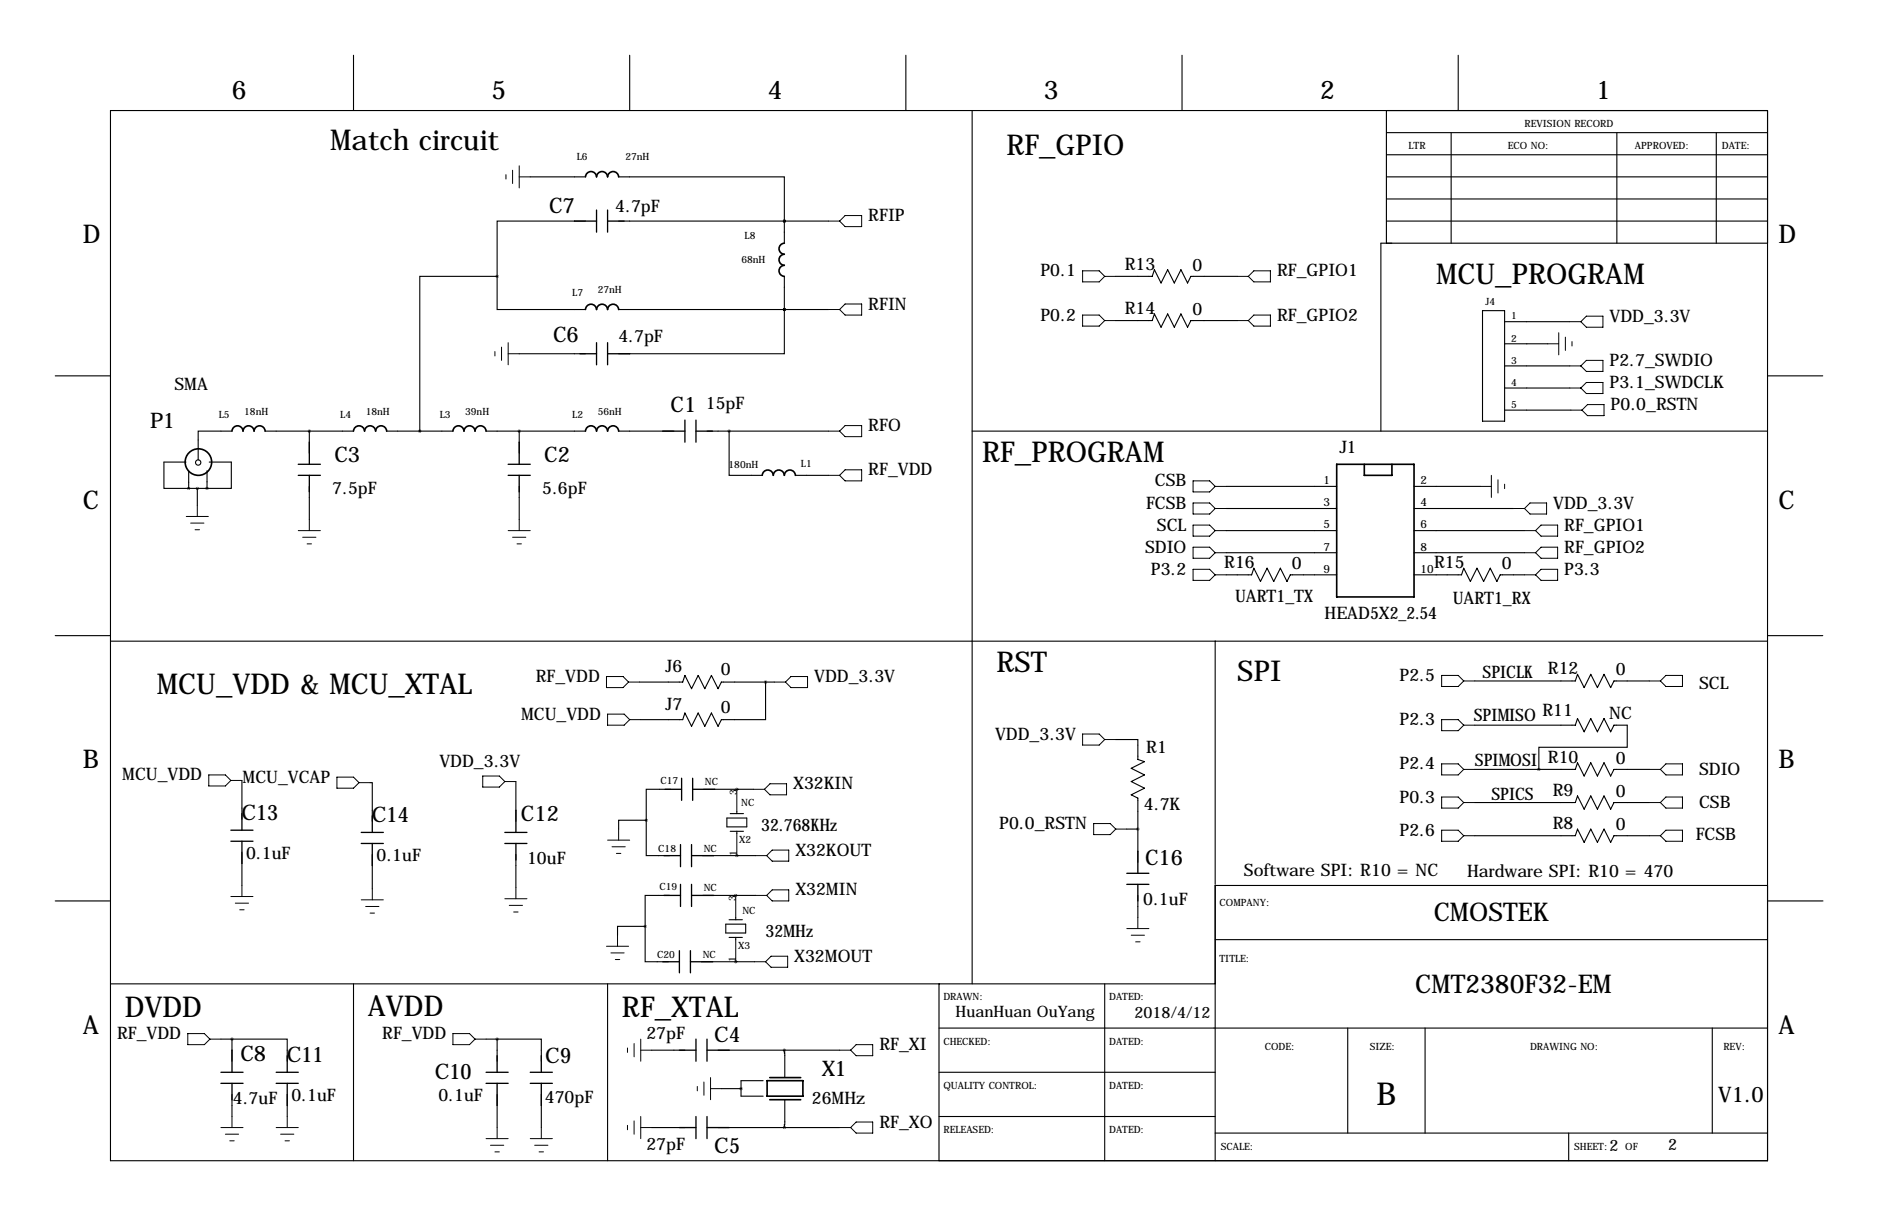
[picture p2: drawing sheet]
<svg xmlns="http://www.w3.org/2000/svg" width="432mm" height="279mm" viewBox="0 0 432 279" stroke-linecap="round" stroke-linejoin="round" font-family="sans-serif">
<g fill="none" stroke="#000" stroke-width=".25">
<path d="M81.3 12.7v12.7M144.8 12.7v12.7M208.3 12.7v12.7M271.8 12.7v12.7M335.3 12.7v12.7M25.4 25.4h381v241.3h-381zM223.5 25.4v200.7M318.8 30.5h87.6M318.8 35.6h87.6M318.8 25.4v30.5M333.7 30.5v25.4M371.8 30.5v25.4"/>
<path d="M394.6 30.5v25.4M121.9 40.6h12.7M134.6 50.8h-20.3v12.7M142.2 40.6h38.1v10.2M142.2 50.8h48.3M180.3 50.8h.1M180.3 50.8v5.1M318.8 45.7h87.6M318.8 50.8h87.6M318.8 40.6h87.6M406.4 55.9h-88.9v43.2M114.3 63.5v7.6h20.3"/>
<path d="M114.3 63.5h-17.8v35.6M142.2 71.1h48.3M180.3 71.1h.1M180.3 71.1v10.2h-38.1M180.3 63.5v7.6M256.5 63.5h8.4l.5-1.5 1.6 3 1.5-3 1.5 3 1.5-3 1.5 3 .8-1.5h10.7M256.5 73.7h8.4l.5-1.6 1.6 3.1 1.5-3.1 1.5 3.1 1.5-3.1 1.5 3.1 .8-1.5h10.7M340.9 71.4h5v25.4h-5zM345.9 73.9h15M345.9 79h10M12.7 86.4h12.7M53.3 99.1h-7.7v6.6"/>
<path d="M61 99.1h20.3M71.1 99.1v5M88.9 99.1h15.2M111.8 99.1h22.8M119.4 99.1v5M119.4 81.3h15.2M142.2 99.1h12.7M162.6 99.1h27.9M167.6 99.1v10.1h7.7M223.5 99.1h182.9M345.9 84.1h15M345.9 89.2h15"/>
<path d="M345.9 94.2h15.3M406.4 86.4h12.7M42.8 106.2h-5.1v6h5.7M43.4 108.3v3.9M43.4 112.2h4.2M45.4 112.2v3.9M47.6 108.2v4M48.1 106.2h5.1v6h-5.6M71.1 111.8v7.6M119.4 111.8v7.6M182.9 109.2h7.6M281.9 111.8h25.4"/>
<path d="M281.9 116.8h25.4M325.1 111.8h15.3M325.1 116.8h22.9M281.9 121.9h25.4M281.9 127h25.4M281.9 132.1h5.9l.5-1.5 1.5 3 1.5-3 1.6 3 1.5-3 1.5 3 .8-1.5h10.6M325.1 132.1h10.9l.5-1.5 1.6 3 1.5-3 1.5 3 1.5-3 1.6 3 .7-1.5h5.6M325.1 121.9h25.4M325.1 127h25.4M12.7 146h12.7M25.4 147.3h381M147.1 156.7h9.9l.5-1.5 1.5 3 1.5-3 1.6 3 1.5-3 1.5 3 .8-1.5h12.2"/>
<path d="M176 156.7v8.7h-10.1l-.8 1.5-1.5-3.1-1.5 3.1-1.6-3.1-1.5 3.1-1.5-3.1-.5 1.6h-9.7M279.4 147.3v55.9M339.1 156.5h23.1l.5-1.6 1.5 3.1 1.6-3.1 1.5 3.1 1.5-3.1 1.5 3.1 .8-1.5h8.1M406.4 146h12.7M55.6 179.3v8.9M85.1 179.8h.5v8.9M118.6 179.6v9.1M256.5 169.9h5.1v4.6l1.5 .5-3 1.5 3 1.6-3 1.5 3 1.5-3 1.5 1.5 .8v14.7M339.1 166.6h23.1l.5-1.5 1.5 3 1.6-3 1.5 3 1.5-3 1.5 3 .8-1.5h3v5.1h-20.3v5.1M339.1 176.8h23.1l.5-1.5 1.5 3 1.6-3 1.5 3 1.5-3 1.5 3 .8-1.5h8.1M55.6 195.8v7.7M85.6 196.3v7.9"/>
<path d="M118.6 196.3v7.7M148.6 188.5v8.1h5.3M148.6 188.5h-6.4v2M154.2 181.4h-5.6v7.1M161.5 196.6h12.2M161.8 181.4h11.4M167.1 188h4.6v2h-4.6zM167.9 186.9h3M167.9 191h3M169.4 181.4h.1M169.4 196.6h.1M169.4 186.4v.5"/>
<path d="M169.4 191v.5M259.1 190.5h2.5M339.1 192h23.1l.5-1.5 1.5 3 1.6-3 1.5 3 1.5-3 1.5 3 .8-1.5h8.1M339.1 184.4h23.1l.5-1.5 1.5 3 1.6-3 1.5 3 1.5-3 1.5 3 .8-1.5h8.1M12.7 207h12.7M148.3 212.9v8.1h5.4M148.3 212.9h-6.3v2M153.9 205.7h-5.6v7.2M161.5 205.7h12.2M166.9 212.3h4.5v2.1h-4.5zM167.6 211.3h3.1M167.6 215.4h3.1"/>
<path d="M169.2 205.7h.1M169.2 210.8v.5M169.2 215.4v.5M261.6 205.7v5.1M279.4 215.9h127M406.4 203.5h-127v63.2M406.5 207h12.7M25.4 226.1h254M50.8 238.8h2.5M53.3 238.8h12.7v5M53.3 238.8v5M81.3 226.1v40.6"/>
<path d="M111.8 238.8h2.5M114.3 238.8h10.2v5M114.3 238.8v5M139.7 226.1v40.6M161.3 221h12.2M169.2 221h.1M215.9 236.2h190.5M215.9 226.1v40.6M254 226.1v40.6M309.9 236.2v24.1M327.7 236.2v24.1M393.7 236.2v24.1"/>
<path d="M53.3 251.5v5M66 251.5v5M114.3 251.5v7.6M124.5 251.5v7.6M149.9 241.3h7.6M149.9 259.1h7.6M165.1 241.3h27.9M165.1 259.1h27.9M165.9 250.1h4.5M175.5 248.3h-5.1v3.6h5.1M180.3 241.3l.1 6.3M180.4 252.7l-.1 6.4"/>
<path d="M215.9 246.4h63.5M215.9 256.5h63.5M279.4 260.3h127M360.7 260.3v6.4"/>
<circle cx="45.6" cy="106.3" r=".61"/>
</g>
<g fill="none" stroke="#000" stroke-width=".38">
<path d="M134.6 40.6a1.27 1.27 0 0 1 1.3-1.2 1.27 1.27 0 0 1 1.3 1.2 1.27 1.27 0 0 1 1.2-1.2 1.27 1.27 0 0 1 1.3 1.2 1.27 1.27 0 0 1 1.3-1.2 1.27 1.27 0 0 1 1.2 1.2M180.3 55.9a1.27 1.27 0 0 0-1.2 1.3 1.27 1.27 0 0 0 1.2 1.2 1.27 1.27 0 0 0-1.2 1.3 1.27 1.27 0 0 0 1.2 1.3M134.6 71.1a1.27 1.27 0 0 1 1.3-1.2 1.27 1.27 0 0 1 1.3 1.2 1.27 1.27 0 0 1 1.2-1.2 1.27 1.27 0 0 1 1.3 1.2 1.27 1.27 0 0 1 1.3-1.2 1.27 1.27 0 0 1 1.2 1.2M180.3 61a1.27 1.27 0 0 0-1.2 1.2 1.27 1.27 0 0 0 1.2 1.3M53.3 99a1.27 1.27 0 0 1 1.3-1.2 1.27 1.27 0 0 1 1.3 1.2 1.27 1.27 0 0 1 1.3-1.2 1.27 1.27 0 0 1 1.2 1.2 1.27 1.27 0 0 1 1.3-1.2 1.27 1.27 0 0 1 1.3 1.3M81.3 99a1.27 1.27 0 0 1 1.3-1.2 1.27 1.27 0 0 1 1.2 1.2 1.27 1.27 0 0 1 1.3-1.2 1.27 1.27 0 0 1 1.3 1.2 1.27 1.27 0 0 1 1.2-1.2 1.27 1.27 0 0 1 1.3 1.3M104.1 99a1.27 1.27 0 0 1 1.3-1.2 1.27 1.27 0 0 1 1.3 1.2 1.27 1.27 0 0 1 1.3-1.2 1.27 1.27 0 0 1 1.2 1.2 1.27 1.27 0 0 1 1.3-1.2 1.27 1.27 0 0 1 1.3 1.3M134.6 99a1.27 1.27 0 0 1 1.3-1.2 1.27 1.27 0 0 1 1.3 1.2 1.27 1.27 0 0 1 1.2-1.2 1.27 1.27 0 0 1 1.3 1.2 1.27 1.27 0 0 1 1.3-1.2 1.27 1.27 0 0 1 1.2 1.3M175.3 109.2a1.27 1.27 0 0 1 1.2-1.2 1.27 1.27 0 0 1 1.3 1.2 1.27 1.27 0 0 1 1.3-1.2 1.27 1.27 0 0 1 1.2 1.2 1.27 1.27 0 0 1 1.3-1.2 1.27 1.27 0 0 1 1.3 1.2M307.3 106.7h17.8v30.5h-17.8zM313.7 106.7v2.5h6.3v-2.5M176.4 248.3h8.2v3.6h-8.2z"/>
<path d="M177 247.6h7.1M177 252.7h7.1"/>
<circle cx="45.6" cy="106.2" r="3"/>
</g>
<g fill="none" stroke="#000" stroke-width=".3">
<path d="M132.1 50.8h5.1M137.2 48.3v5M139.7 50.8h3.8M139.7 48.3v5M137.2 78.7v5.1M139.7 78.7v5.1M133.3 81.3h3.9M139.7 81.3h5.1M152.4 99.1h5.1M157.5 96.5v5.1M160 96.5v5.1M160 99.1h3.8"/>
<path d="M68.6 109.2h5.1M68.6 106.7h5.1M71.1 101.6v5.1M71.1 109.2v3.8M116.8 109.2h5.1M116.8 106.7h5.1M119.4 101.6v5.1M119.4 109.2v3.8M156.7 178.8v5.1M159.3 178.8v5.1M53.1 190.8h5.1M53.1 193.3h5.1"/>
<path d="M55.6 186.9v3.9M55.6 193.3v5.1M83.1 191.3h5M83.1 193.8h5M85.6 187.5v3.8M85.6 193.8v5.1M116.1 191.3h5.1M116.1 193.8h5.1M118.6 186.2v5.1M118.6 193.8v3.8M152.7 196.6h3.8M152.9 181.4h3.8"/>
<path d="M156.5 194.1v5M159 196.6h5.1M159 194.1v5M159.3 181.4h5M261.6 195.6v5.1M152.7 205.7h3.8M156.2 218.4v5.1M156.5 203.2v5.1M158.7 218.4v5.1M159 203.2v5.1M159 205.7h5.1M259.1 203.2h5.1"/>
<path d="M259.1 200.7h5.1M261.6 203.2v3.8M152.4 221h3.8M158.7 221h5.1M160 238.8v5M162.6 238.8v5M50.8 246.4h5.1M50.8 248.9h5.1M53.3 241.3v5.1M53.3 248.9v3.8M63.5 246.4h5.1M63.5 248.9h5.1"/>
<path d="M66 242.6v3.8M66 248.9v5.1M111.8 246.4h5M111.8 248.9h5M114.3 242.6v3.8M114.3 248.9v5.1M121.9 246.4h5.1M121.9 248.9h5.1M124.5 242.6v3.8M124.5 248.9v5.1M156.2 241.3h3.8M156.2 259.1h3.8"/>
<path d="M160 256.5v5.1M162.6 241.3h5M162.6 256.5v5.1M162.6 259.1h5"/>
</g>
<g fill="none" stroke="#000" stroke-width=".23">
<path d="M117.9 39.1v3.1M119.4 38.1v5.1M116.3 40.1v1M119.4 40.6h2.5M190.5 50.8h2.5M194.3 49.5h3.8v2.6h-3.8l-1.3-1.3zM115.3 79.8v3M116.8 78.7v5.1M190.5 71.1h2.5M193 71.1l1.3-1.3h3.8v2.6h-3.8zM248.9 72.4h3.8l1.3 1.3-1.3 1.2h-3.8zM248.9 62.2h3.8l1.3 1.3-1.3 1.3h-3.8z"/>
<path d="M254 63.5h2.5M254 73.7h2.5M284.5 63.5h2.5M284.5 73.7h2.5M287 73.7l1.3-1.3h3.8v2.5h-3.8zM287 63.5l1.3-1.3h3.8v2.6h-3.8zM355.9 79h2.5M358.4 76.5v5M359.9 77.5v3M360.9 73.9h2.6M361.4 78.5v1M363.5 73.9l1.2-1.3h3.9v2.6h-3.9z"/>
<path d="M113.8 80.8v1M116.8 81.3h2.6M190.5 99.1h2.5M193 99.1l1.3-1.3h3.8v2.5h-3.8zM360.9 84.1h2.6M360.9 89.2h2.6M361.2 94.2h2.5M363.5 84.1l1.2-1.3h3.9v2.5h-3.9zM363.5 89.2l1.2-1.3h3.9v2.5h-3.9zM365 93h3.8v2.5h-3.8l-1.3-1.3zM42.8 118.7h5.1M45.4 116.1v2.6"/>
<path d="M71.1 119.4v2.5M119.4 119.4v2.5M190.5 109.2h2.5M194.3 107.9h3.8v2.6h-3.8l-1.3-1.3zM274.3 110.5h3.8l1.3 1.3-1.3 1.2h-3.8zM274.3 115.6h3.8l1.3 1.2-1.3 1.3h-3.8zM279.4 111.8h2.5M279.4 116.8h2.5M340.4 111.8h2.5M342.9 109.2v5.1M344.4 110.2v3.1M345.9 111.3v1"/>
<path d="M348 116.8h2.5M350.5 116.8l1.3-1.2h3.8v2.5h-3.8zM43.8 120.2h3.1M44.9 121.7h1M68.6 121.9h5.1M69.6 123.4h3M70.6 125h1M116.8 121.9h5.1M117.9 123.4h3M118.9 125h1M274.3 120.7h3.8l1.3 1.2-1.3 1.3h-3.8zM274.3 125.7h3.8l1.3 1.3-1.3 1.3h-3.8z"/>
<path d="M274.3 130.8h3.8l1.3 1.3-1.3 1.2h-3.8zM279.4 121.9h2.5M279.4 127h2.5M279.4 132.1h2.5M350.5 121.9h2.6M350.5 127h2.6M350.5 132.1h2.6M353.1 121.9l1.2-1.2h3.8v2.5h-3.8zM353.1 127l1.2-1.3h3.8v2.6h-3.8zM353.1 132.1l1.2-1.3h3.8v2.5h-3.8zM139.4 155.4h3.9l1.2 1.3-1.2 1.3h-3.9zM144.5 156.7h2.6"/>
<path d="M178.1 156.7h2.5M180.6 156.7l1.3-1.3h3.8v2.6h-3.8zM331.5 155.2h3.8l1.2 1.3-1.2 1.2h-3.8zM336.5 156.5h2.6M379.2 156.5h2.6M381.8 156.5l1.2-1.3h3.8v2.5h-3.8zM48 178.1h3.8l1.3 1.2-1.3 1.3h-3.8zM53.1 179.3h2.5M77.5 178.6h3.8l1.2 1.2-1.2 1.3h-3.8zM82.5 179.8h2.6M111 178.3h3.8l1.3 1.3-1.3 1.2h-3.8zM116.1 179.6h2.5"/>
<path d="M139.7 164.1h3.8l1.3 1.3-1.3 1.2h-3.8zM144.8 165.4h2.5M248.9 168.7h3.8l1.3 1.2-1.3 1.3h-3.8zM254 169.9h2.5M331.5 165.4h3.8l1.2 1.2-1.2 1.3h-3.8zM331.5 175.5h3.8l1.2 1.3-1.2 1.3h-3.8zM336.5 166.6h2.6M336.5 176.8h2.6M379.2 176.8h2.6M383 175.5h3.8v2.6h-3.8l-1.2-1.3zM139.7 193h5.1M140.7 194.6h3.1"/>
<path d="M141.7 196.1h1M142.2 190.5v2.5M169.4 181.4v5M169.4 191.5v5.1M173.2 181.4h2.6M173.7 196.6h2.6M175.8 181.4l1.2-1.3h3.8v2.5h-3.8zM176.3 196.6l1.2-1.3h3.9v2.6h-3.9zM251.5 189.2h3.8l1.2 1.3-1.2 1.3h-3.8zM256.5 190.5h2.6M331.5 183.1h3.8l1.2 1.3-1.2 1.3h-3.8zM331.5 190.8h3.8l1.2 1.2-1.2 1.3h-3.8z"/>
<path d="M336.5 184.4h2.6M336.5 192h2.6M379.2 184.4h2.6M379.2 192h2.6M383 183.1h3.8v2.6h-3.8l-1.2-1.3zM383 190.8h3.8v2.5h-3.8l-1.2-1.3zM53.1 206h5.1M54.1 207.5h3M55.1 209h1M55.6 203.5v2.5M83.1 206.8h5M84.1 208.3h3"/>
<path d="M85.1 209.8h1M85.6 204.2v2.6M116.1 206.5h5.1M117.1 208h3M118.1 209.5h1M118.6 204v2.5M139.4 217.4h5.1M140.5 218.9h3M142 214.9v2.5M169.2 205.7v5.1M169.2 215.9v5.1M173.7 205.7h2.6"/>
<path d="M176.3 205.7l1.2-1.2h3.9v2.5h-3.9zM259.1 213.4h5.1M260.1 214.9h3M261.1 216.4h1M261.6 210.8v2.6M43.2 237.5h3.8l1.3 1.3-1.3 1.2h-3.8zM48.3 238.8h2.5M104.1 237.5h3.8l1.3 1.3-1.3 1.2h-3.8zM109.2 238.8h2.6M141.5 220.5h1M145.8 239.8v3M147.3 238.8v5"/>
<path d="M173.5 221h2.5M176 221l1.3-1.3h3.8v2.5h-3.8zM50.8 259.1h5.1M53.3 256.5v2.6M63.5 259.1h5.1M66 256.5v2.6M114.3 259.1v2.5M124.5 259.1v2.5M144.3 240.8v1M144.3 258.6v1M145.8 257.6v3M147.3 259.1h2.6"/>
<path d="M147.3 256.5v5.1M147.3 241.3h2.6M160.3 249.6v1M161.8 248.6v3.1M163.4 250.1h2.5M163.4 247.6v5.1M193 259.1h2.6M193 241.3h2.6M196.8 240h3.9v2.6h-3.9l-1.2-1.3zM196.8 257.8h3.9v2.5h-3.9l-1.2-1.2zM51.8 260.6h3.1M52.8 262.1h1"/>
<path d="M64.5 260.6h3.1M65.5 262.1h1M111.8 261.6h5M112.8 263.1h3M113.8 264.7h1M121.9 261.6h5.1M122.9 263.1h3.1M124 264.7h1"/>
</g>
<path d="M180.3 259.1a.05 .05 0 0 0 .1 0 .05 .05 0 0 0-.1 0zM180.3 241.3a.05 .05 0 0 0 .1 0 .05 .05 0 0 0-.1 0zM45.3 112.2a.05 .05 0 0 0 .1 0 .05 .05 0 0 0-.1 0zM180.3 71.1a.05 .05 0 0 0 .1 0 .05 .05 0 0 0-.1 0zM180.3 71.1a.05 .05 0 0 0 .1 0 .05 .05 0 0 0-.1 0zM180.3 50.8a.05 .05 0 0 0 .1 0 .05 .05 0 0 0-.1 0zM180.3 50.8a.05 .05 0 0 0 .1 0 .05 .05 0 0 0-.1 0zM53.3 238.8a.05 .05 0 0 0 .1 0 .05 .05 0 0 0-.1 0zM167.6 99.1a.05 .05 0 0 0 .1 0 .05 .05 0 0 0-.1 0zM169.1 205.7a.05 .05 0 0 0 .1 0 .05 .05 0 0 0-.1 0zM169.1 221a.05 .05 0 0 0 .1 0 .05 .05 0 0 0-.1 0zM148.3 212.9a.05 .05 0 0 0 .1 0 .05 .05 0 0 0-.1 0z" fill="#000" stroke="#000" stroke-width=".63"/>
<text font-size="7.3" x="316.5" y="254">B</text>
<g font-size="6.6">
<text x="75.9" y="34.5">Match circuit</text>
<text x="231.4" y="35.6">RF_GPIO</text>
<text x="330.2" y="65.3">MCU_PROGRAM</text>
<text x="225.8" y="106.2">RF_PROGRAM</text>
<text x="229.1" y="154.4">RST</text>
<text x="36.1" y="159.5">MCU_VDD &amp; MCU_XTAL</text>
<text x="284.5" y="156.5">SPI</text>
<text x="28.7" y="233.7">DVDD</text>
<text x="84.6" y="233.4">AVDD</text>
<text x="143" y="233.7">RF_XTAL</text>
</g>
<g font-size="5.9">
<text x="53.3" y="22.9">6</text>
<text x="113" y="22.9">5</text>
<text x="176.5" y="22.9">4</text>
<text x="240" y="22.9">3</text>
<text x="303.5" y="22.9">2</text>
<text x="367" y="22.9">1</text>
<text x="19" y="55.9">D</text>
<text x="408.9" y="55.9">D</text>
<text x="19" y="116.8">C</text>
<text x="408.9" y="116.8">C</text>
<text x="19" y="176.5">B</text>
<text x="408.9" y="176.5">B</text>
<text x="329.7" y="211.6">CMOSTEK</text>
<text x="325.4" y="228.1">CMT2380F32-EM</text>
<text x="19" y="237.5">A</text>
<text x="408.9" y="237.5">A</text>
</g>
<g font-size="4.9">
<text x="126.2" y="49">C7</text>
<text x="127.2" y="78.5">C6</text>
<text x="154.2" y="94.7">C1</text>
<text x="34.5" y="98.3">P1</text>
<text x="76.9" y="106.1">C3</text>
<text x="125.1" y="106.1">C2</text>
<text x="55.5" y="188.5">C13</text>
<text x="85.5" y="189">C14</text>
<text x="119.8" y="188.6">C12</text>
<text x="263.3" y="198.8">C16</text>
<text x="164.2" y="239.5">C4</text>
<text x="55.3" y="243.7">C8</text>
<text x="65.9" y="244.1">C11</text>
<text x="125.4" y="244.3">C9</text>
<text x="100" y="247.9">C10</text>
<text x="188.9" y="247.1">X1</text>
<text x="395.1" y="253.2">V1.0</text>
<text x="164.2" y="264.9">C5</text>
</g>
<g font-size="4">
<text x="141.5" y="48.7">4.7pF</text>
<text x="199.6" y="50.8">RFIP</text>
<text x="239.2" y="63.5">P0.1</text>
<text x="258.6" y="62">R13</text>
<text x="274.2" y="62.2">0</text>
<text x="293.6" y="63.5">RF_GPIO1</text>
<text x="199.6" y="71.1">RFIN</text>
<text x="239.2" y="73.7">P0.2</text>
<text x="258.6" y="72.1">R14</text>
<text x="274.2" y="72.4">0</text>
<text x="293.6" y="73.7">RF_GPIO2</text>
<text x="370.1" y="73.9">VDD_3.3V</text>
<text x="142.2" y="78.5">4.7pF</text>
<text x="40.1" y="89.6">SMA</text>
<text x="370.1" y="84.1">P2.7_SWDIO</text>
<text x="370.1" y="89.2">P3.1_SWDCLK</text>
<text x="162.3" y="94">15pF</text>
<text x="370.3" y="94.2">P0.0_RSTN</text>
<text x="199.6" y="99.1">RFO</text>
<text x="308" y="104.1">J1</text>
<text x="76.4" y="113.5">7.5pF</text>
<text x="124.7" y="113.5">5.6pF</text>
<text x="199.6" y="109.2">RF_VDD</text>
<text x="265.5" y="111.8">CSB</text>
<text x="263.5" y="116.8">FCSB</text>
<text x="357.1" y="116.8">VDD_3.3V</text>
<text x="266" y="121.9">SCL</text>
<text x="359.7" y="121.9">RF_GPIO1</text>
<text x="263.3" y="127">SDIO</text>
<text x="281.5" y="130.5">R16</text>
<text x="297.1" y="130.8">0</text>
<text x="329.7" y="130.5">R15</text>
<text x="345.3" y="130.8">0</text>
<text x="359.7" y="127">RF_GPIO2</text>
<text x="264.6" y="132.1">P3.2</text>
<text x="359.7" y="132.1">P3.3</text>
<text x="284" y="138.4">UART1_TX</text>
<text x="304.6" y="142.3">HEAD5X2_2.54</text>
<text x="334" y="138.7">UART1_RX</text>
<text x="153" y="154.4">J6</text>
<text x="165.7" y="155.2">0</text>
<text x="340.9" y="155.7">SPICLK</text>
<text x="355.9" y="154.9">R12</text>
<text x="371.5" y="155.2">0</text>
<text x="123.2" y="156.7">RF_VDD</text>
<text x="187.2" y="156.7">VDD_3.3V</text>
<text x="321.8" y="156.5">P2.5</text>
<text x="390.7" y="158.2">SCL</text>
<text x="119.8" y="165.4">MCU_VDD</text>
<text x="153" y="163">J7</text>
<text x="165.7" y="163.8">0</text>
<text x="321.8" y="166.6">P2.3</text>
<text x="338.8" y="165.6">SPIMISO</text>
<text x="354.6" y="164.6">R11</text>
<text x="370" y="165.1">NC</text>
<text x="228.8" y="169.9">VDD_3.3V</text>
<text x="263.6" y="173">R1</text>
<text x="28.1" y="179.3">MCU_VDD</text>
<text x="55.8" y="179.8">MCU_VCAP</text>
<text x="101" y="176.3">VDD_3.3V</text>
<text x="321.8" y="176.8">P2.4</text>
<text x="339.1" y="176">SPIMOSI</text>
<text x="355.9" y="175.2">R10</text>
<text x="371.5" y="175.5">0</text>
<text x="390.7" y="178.1">SDIO</text>
<text x="182.4" y="181.4">X32KIN</text>
<text x="321.8" y="184.4">P0.3</text>
<text x="342.9" y="183.9">SPICS</text>
<text x="357" y="182.9">R9</text>
<text x="371.5" y="183.1">0</text>
<text x="390.7" y="185.7">CSB</text>
<text x="175" y="191">32.768KHz</text>
<text x="229.7" y="190.5">P0.0_RSTN</text>
<text x="263" y="186.2">4.7K</text>
<text x="357" y="190.5">R8</text>
<text x="371.5" y="190.8">0</text>
<text x="56.6" y="197.3">0.1uF</text>
<text x="86.6" y="197.8">0.1uF</text>
<text x="182.9" y="196.6">X32KOUT</text>
<text x="321.8" y="192">P2.6</text>
<text x="389.9" y="193">FCSB</text>
<text x="121.2" y="198.6">10uF</text>
<text x="286" y="201.2">Software SPI: R10 = NC</text>
<text x="337.3" y="201.4">Hardware SPI: R10 = 470</text>
<text x="182.9" y="205.7">X32MIN</text>
<text x="262.8" y="208">0.1uF</text>
<text x="176" y="215.4">32MHz</text>
<text x="182.6" y="221">X32MOUT</text>
<text x="26.9" y="238.8">RF_VDD</text>
<text x="87.9" y="238.8">RF_VDD</text>
<text x="148.6" y="238.8">27pF</text>
<text x="202.2" y="241.3">RF_XI</text>
<text x="53.5" y="253.7">4.7uF</text>
<text x="67" y="253">0.1uF</text>
<text x="100.8" y="253">0.1uF</text>
<text x="125.3" y="253.5">470pF</text>
<text x="186.7" y="253.7">26MHz</text>
<text x="202.2" y="259.1">RF_XO</text>
<text x="148.6" y="264.2">27pF</text>
</g>
<g font-size="3.6">
<text x="219.7" y="233.7">HuanHuan OuYang</text>
<text x="260.9" y="233.9">2018/4/12</text>
<text x="370.1" y="264.4">2</text>
<text x="383.5" y="264.2">2</text>
</g>
<g font-size="2.6">
<text x="304.3" y="111.3">1</text>
<text x="326.6" y="111.3">2</text>
<text x="304.3" y="116.3">3</text>
<text x="326.6" y="116.3">4</text>
<text x="304.3" y="121.4">5</text>
<text x="326.6" y="121.4">6</text>
<text x="304.3" y="126.5">7</text>
<text x="304.3" y="131.6">9</text>
<text x="326.6" y="131.6">10</text>
<text x="326.6" y="126.5">8</text>
</g>
<g font-size="2.3">
<text x="350.5" y="29.2">REVISION RECORD</text>
<text x="323.8" y="34.3">LTR</text>
<text x="346.7" y="34.3">ECO NO:</text>
<text x="375.9" y="34.3">APPROVED:</text>
<text x="395.9" y="34.3">DATE:</text>
<text x="132.6" y="36.8">L6</text>
<text x="143.8" y="36.7">27nH</text>
<text x="171.2" y="55">L8</text>
<text x="170.5" y="60.5">68nH</text>
<text x="131.6" y="68.1">L7</text>
<text x="137.4" y="67.4">27nH</text>
<text x="341.5" y="70.1">J4</text>
<text x="347.5" y="73.4">1</text>
<text x="347.5" y="78.5">2</text>
<text x="347.5" y="83.6">3</text>
<text x="347.5" y="88.6">4</text>
<text x="56.2" y="95.3">18nH</text>
<text x="84.1" y="95.3">18nH</text>
<text x="107" y="95.3">39nH</text>
<text x="137.4" y="95.3">56nH</text>
<text x="347.5" y="93.7">5</text>
<text x="50.3" y="96">L5</text>
<text x="78.2" y="96">L4</text>
<text x="101.1" y="96">L3</text>
<text x="131.6" y="96">L2</text>
<text x="167.5" y="107.5">180nH</text>
<text x="184.2" y="107.2">L1</text>
<text x="151.9" y="180.2">C17</text>
<text x="162.1" y="180.3">NC</text>
<text x="169.4" y="182.6" transform="rotate(-90 169.4 182.6)">3</text>
<text x="170.5" y="185.2">NC</text>
<text x="151.4" y="195.7">C18</text>
<text x="161.8" y="195.8">NC</text>
<text x="169.4" y="196.6" transform="rotate(-90 169.4 196.6)">1</text>
<text x="170" y="193.6">X2</text>
<text x="151.6" y="204.6">C19</text>
<text x="161.8" y="204.7">NC</text>
<text x="169.2" y="207" transform="rotate(-90 169.2 207)">3</text>
<text x="280.4" y="208.3">COMPANY:</text>
<text x="170.7" y="210.1">NC</text>
<text x="151.1" y="220.1">C20</text>
<text x="161.6" y="220.2">NC</text>
<text x="169.2" y="221" transform="rotate(-90 169.2 221)">1</text>
<text x="169.7" y="218">X3</text>
<text x="280.4" y="221">TITLE:</text>
<text x="216.9" y="229.9">DRAWN:</text>
<text x="255" y="229.9">DATED:</text>
<text x="216.9" y="240">CHECKED:</text>
<text x="255" y="240">DATED:</text>
<text x="290.8" y="241.3">CODE:</text>
<text x="315" y="241.3">SIZE:</text>
<text x="351.8" y="241.3">DRAWING NO:</text>
<text x="396.2" y="241.3">REV:</text>
<text x="216.9" y="250.2">QUALITY CONTROL:</text>
<text x="255" y="250.2">DATED:</text>
<text x="216.9" y="260.3">RELEASED:</text>
<text x="255" y="260.3">DATED:</text>
<text x="280.7" y="264.2">SCALE:</text>
<text x="361.9" y="264.2">SHEET:</text>
<text x="373.7" y="264.2">OF</text>
</g>
</svg>
